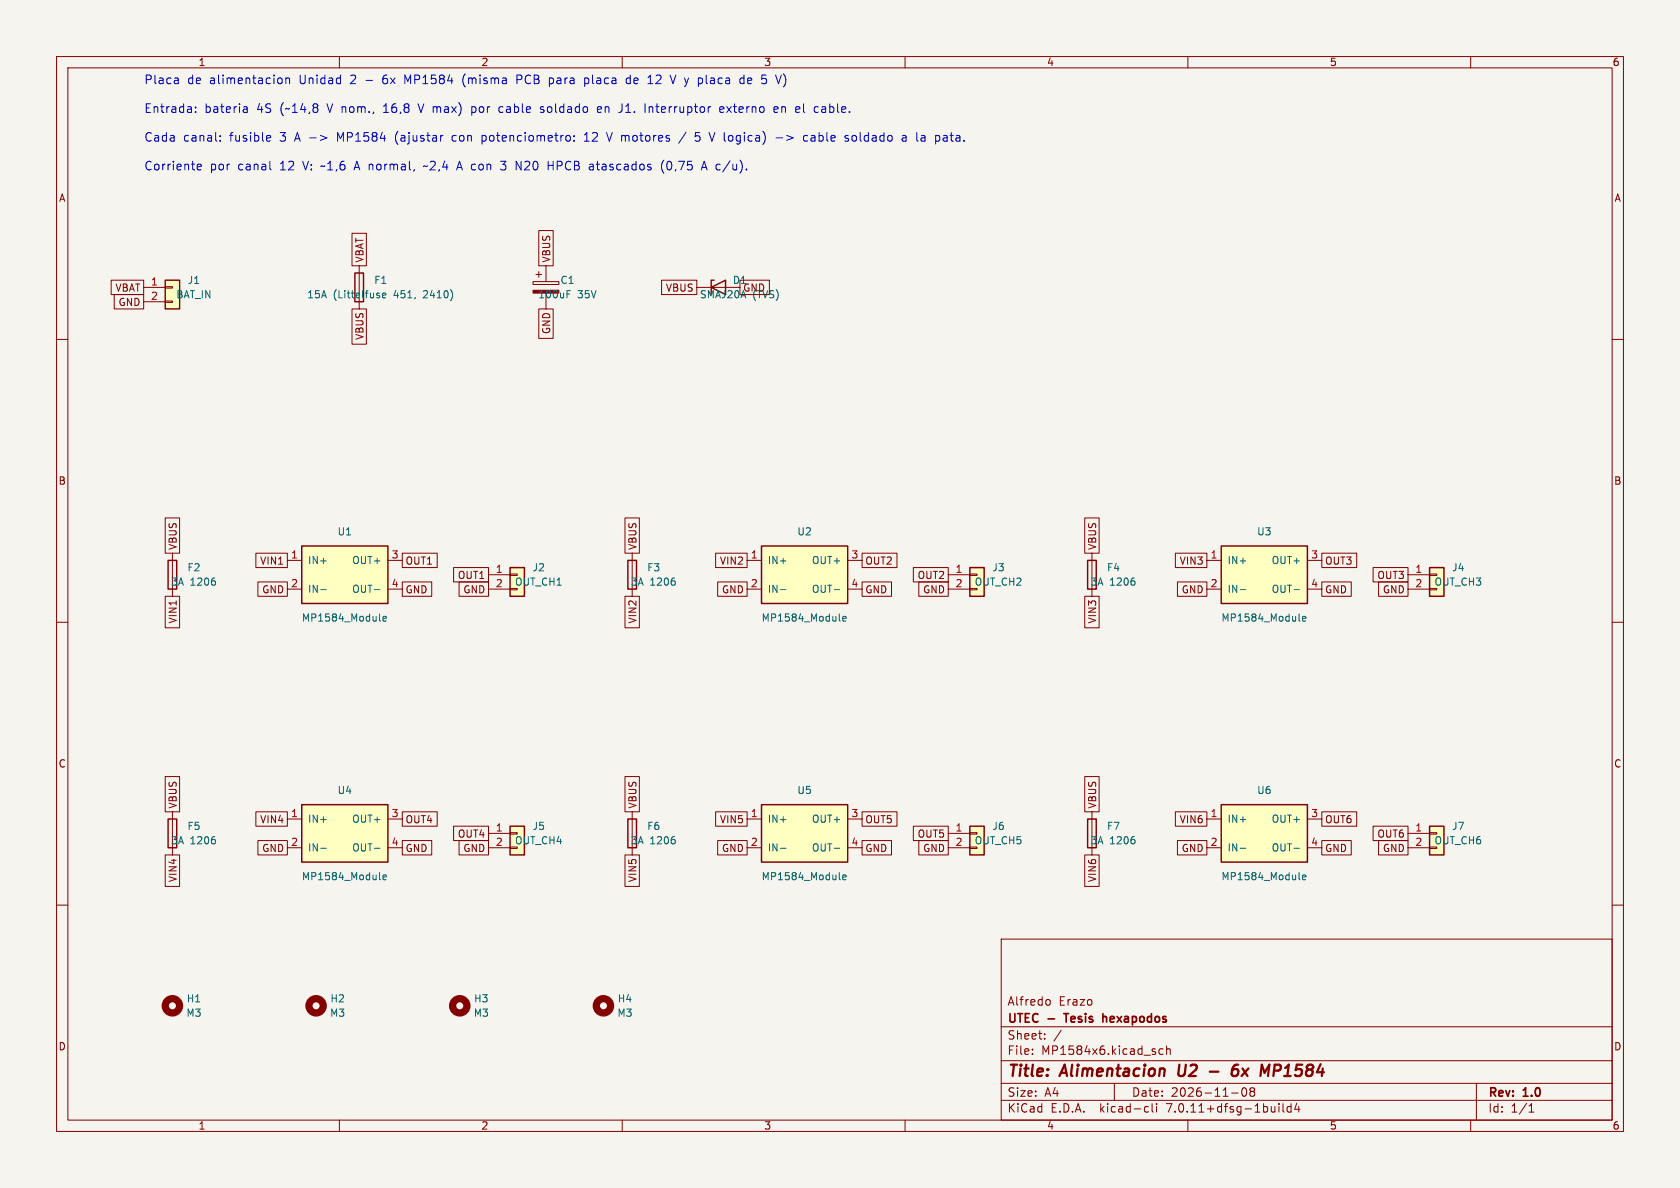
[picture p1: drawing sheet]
<svg xmlns="http://www.w3.org/2000/svg" width="297mm" height="210mm" viewBox="0 0 297 210" stroke-linecap="round" stroke-linejoin="round" font-family="sans-serif">
<path d="M0 0h297v210h-297z" fill="#f5f4ef" stroke="#f5f4ef" stroke-width=".18"/>
<g fill="none" stroke="#840000" stroke-width=".18">
<path d="M10 10h277v190h-277zM12 12h273v186h-273zM60 10v2M110 10v2M160 10v2M210 10v2M260 10v2M10 60h2M19.7 49.5h5.7v2.6h-5.7zM20.2 52.1h5.2v2.5h-5.2zM25.4 50.8h3.8M25.4 53.3h3.8"/>
<path d="M29.2 53.2h1.3v.3h-1.3zM29.2 50.7h1.3v.2h-1.3zM62.2 54.6h2.6v6.2h-2.6zM62.2 41.2h2.6v5.8h-2.6zM63.5 47v7.6M94.2 49.8h4.6v.5h-4.6zM94.7 48.5h1.1M95.2 40.8h2.6v6.2h-2.6zM95.2 54.6h2.6v5.2h-2.6zM95.2 48v1M96.5 47v2.8M96.5 51.8v2.8"/>
<path d="M117 49.5h6.2v2.6h-6.2zM123.2 50.8h7.6M130.8 49.5h5.2v2.6h-5.2zM285 60h2M29.2 91.6h2.6v6.2h-2.6zM30.5 97.8v7.6M45.2 97.8h5.6v2.5h-5.6zM50.8 99.1h2.5M68.6 99.1h2.5M71.1 97.8h6.2v2.5h-6.2zM110.5 91.6h2.5v6.2h-2.5zM111.8 97.8v7.6"/>
<path d="M126.5 97.8h5.6v2.5h-5.6zM132.1 99.1h2.5M149.9 99.1h2.5M152.4 97.8h6.2v2.5h-6.2zM191.8 91.6h2.5v6.2h-2.5zM193 97.8v7.6M207.8 97.8h5.6v2.5h-5.6zM213.4 99.1h2.5M231.1 99.1h2.6M233.7 97.8h6.2v2.5h-6.2zM10 110h2M29.2 105.4h2.6v5.6h-2.6z"/>
<path d="M45.6 102.9h5.2v2.5h-5.2zM50.8 104.1h2.5M68.6 104.1h2.5M71.1 102.9h5.2v2.5h-5.2zM80.2 100.3h6.2v2.6h-6.2zM81.2 102.9h5.2v2.5h-5.2zM86.4 104.1h3.8M86.4 101.6h3.8M90.2 104h1.2v.3h-1.2zM90.2 101.5h1.2v.2h-1.2zM110.5 105.4h2.5v5.6h-2.5zM126.9 102.9h5.2v2.5h-5.2z"/>
<path d="M132.1 104.1h2.5M149.9 104.1h2.5M152.4 102.9h5.2v2.5h-5.2zM161.5 100.3h6.1v2.6h-6.1zM162.4 102.9h5.2v2.5h-5.2zM167.6 104.1h3.8M167.6 101.6h3.8M171.4 104h1.3v.3h-1.3zM171.4 101.5h1.3v.2h-1.3zM191.8 105.4h2.5v5.6h-2.5zM208.2 102.9h5.2v2.5h-5.2zM213.4 104.1h2.5"/>
<path d="M231.1 104.1h2.6M233.7 102.9h5.2v2.5h-5.2zM242.7 100.3h6.2v2.6h-6.2zM243.7 102.9h5.2v2.5h-5.2zM248.9 104.1h3.8M248.9 101.6h3.8M252.7 104h1.3v.3h-1.3zM252.7 101.5h1.3v.2h-1.3zM285 110h2M29.2 137.3h2.6v6.2h-2.6zM110.5 137.3h2.5v6.2h-2.5zM191.8 137.3h2.5v6.2h-2.5z"/>
<path d="M10 160h2M29.2 151.1h2.6v5.6h-2.6zM30.5 143.5v7.6M45.2 143.5h5.6v2.6h-5.6zM45.6 148.6h5.2v2.5h-5.2zM50.8 144.8h2.5M50.8 149.9h2.5M68.6 144.8h2.5M68.6 149.9h2.5M71.1 148.6h5.2v2.5h-5.2zM71.1 143.5h6.2v2.6h-6.2zM80.2 146h6.2v2.6h-6.2z"/>
<path d="M81.2 148.6h5.2v2.5h-5.2zM86.4 149.9h3.8M86.4 147.3h3.8M90.2 149.7h1.2v.3h-1.2zM90.2 147.2h1.2v.2h-1.2zM110.5 151.1h2.5v5.6h-2.5zM111.8 143.5v7.6M126.5 143.5h5.6v2.6h-5.6zM126.9 148.6h5.2v2.5h-5.2zM132.1 144.8h2.5M132.1 149.9h2.5M149.9 144.8h2.5"/>
<path d="M149.9 149.9h2.5M152.4 143.5h6.2v2.6h-6.2zM152.4 148.6h5.2v2.5h-5.2zM161.5 146h6.1v2.6h-6.1zM162.4 148.6h5.2v2.5h-5.2zM167.6 149.9h3.8M167.6 147.3h3.8M171.4 149.7h1.3v.3h-1.3zM171.4 147.2h1.3v.2h-1.3zM191.8 151.1h2.5v5.6h-2.5zM193 143.5v7.6M207.8 143.5h5.6v2.6h-5.6z"/>
<path d="M208.2 148.6h5.2v2.5h-5.2zM213.4 144.8h2.5M213.4 149.9h2.5M231.1 144.8h2.6M231.1 149.9h2.6M233.7 143.5h6.2v2.6h-6.2zM233.7 148.6h5.2v2.5h-5.2zM242.7 146h6.2v2.6h-6.2zM243.7 148.6h5.2v2.5h-5.2zM248.9 149.9h3.8M248.9 147.3h3.8M252.7 149.7h1.3v.3h-1.3z"/>
<path d="M252.7 147.2h1.3v.2h-1.3zM285 160h2M177 166h108v32h-108zM185.2 176.7l.3 .1 .2 .2-.1 .6-.4 .1M60 198v2M110 198v2M160 198v2M177 194.5h108M177 191.5h108M177 187.5h108M177 181.5h108M182.5 186.3v.1"/>
<path d="M182.5 185.5v.1M184.7 183.6v.1M184.7 182.8v.1M187.6 182.1l-1.3 2M197 191.5v3M202.6 195.6l.4 .1M203 196.5l-.4 .1M203.7 195.1v1.3l.2 .2M204.5 195.1v.1M204.5 195.6v1M205.6 185.5l-.4-.1-.3 .3v.4l.1 .2h.6M206.2 185.5l.3-.1 .3 .1 .1 .9"/>
<path d="M206.2 184.9v1.5M210 198v2M217.7 193.2h1.2M219.7 192.4l.2-.1a.81 .81 0 0 1 .6 .6 .81 .81 0 0 1-.3 .8l-.2 .1a.81 .81 0 0 1-.3-1.4zM221.2 192.9l-.2-.2 .2-.4 .5 .1 .1 .2-.3 .3M221.2 192.9l-.2 .3v.3l.2 .3 .5-.1 .1-.2-.1-.4-.2-.2M221.2 192.9h.3M226.1 195.1v.1M226.1 195.6v1M226.8 195.1v1.3l.2 .2M228.2 195.7l-.4-.1-.3 .3v.4l.2 .2h.5M228.2 195.1v1.5"/>
<path d="M229.2 195l-.3 1.1h.9M229.6 195.6v1M260 198v2M261 191.5v6.5M270.3 196.6h.9M270.3 195.5l.4-.4v1.5"/>
</g>
<path d="M208.5 188.2l-.2 1.6 .3 .4M213.9 189.4h1.5M218.9 188.2a.91 .91 0 0 0-1.1 .9l-.1 .7 .2 .3a.66 .66 0 0 0 1-.3v-.4l-.1-.3a.66 .66 0 0 0-1 .3M220.7 188.9l-1.2 1.3M225.2 189.3h.8M225.4 188.2l-.3 2" fill="none" stroke="#840000" stroke-width=".4"/>
<path d="M188.1 179.2h.8M195 179.2v1.5M195 179.8l.2-.1 .4 .1v.9" fill="none" stroke="#840000" stroke-width=".3"/>
<g fill="#ffffc2" stroke="#ffffc2" stroke-width=".18">
<path d="M134.6 142.2h15.3v10.2h-15.3z"/>
<path d="M29.2 49.5h2.5v5.1h-2.5z"/>
<path d="M53.3 96.5h15.3v10.2h-15.3z"/>
<path d="M134.6 96.5h15.3v10.2h-15.3z"/>
<path d="M171.4 100.3h2.6v5.1h-2.6z"/>
<path d="M215.9 142.2h15.2v10.2h-15.2z"/>
<path d="M252.7 146.1h2.6v5h-2.6z"/>
<path d="M215.9 96.5h15.2v10.2h-15.2z"/>
<path d="M252.7 100.3h2.6v5.1h-2.6z"/>
<path d="M171.4 146.1h2.6v5h-2.6z"/>
<path d="M90.2 146.1h2.5v5h-2.5z"/>
<path d="M90.2 100.3h2.5v5.1h-2.5z"/>
<path d="M53.3 142.2h15.3v10.2h-15.3z"/>
</g>
<g fill="none" stroke="#840000" stroke-width=".25">
<path d="M29.2 49.5h2.5v5.1h-2.5zM62.7 48.3h1.6v5h-1.6zM125.7 50.8l2.6-1.3v2.6zM126.2 49.5h-.5v2.6M29.7 99.1h1.5v5h-1.5zM53.3 96.5h15.3v10.2h-15.3zM111 99.1h1.5v5h-1.5zM134.6 96.5h15.3v10.2h-15.3zM192.3 99.1h1.5v5h-1.5zM215.9 96.5h15.2v10.2h-15.2zM90.2 100.3h2.5v5.1h-2.5zM171.4 100.3h2.6v5.1h-2.6z"/>
<path d="M252.7 100.3h2.6v5.1h-2.6zM29.7 144.8h1.5v5.1h-1.5zM53.3 142.2h15.3v10.2h-15.3zM90.2 146.1h2.5v5h-2.5zM111 144.8h1.5v5.1h-1.5zM134.6 142.2h15.3v10.2h-15.3zM171.4 146.1h2.6v5h-2.6zM192.3 144.8h1.5v5.1h-1.5zM215.9 142.2h15.2v10.2h-15.2zM252.7 146.1h2.6v5h-2.6z"/>
</g>
<g fill="none" stroke="#006464" stroke-width=".18">
<path d="M67.1 52.3v.3M67.6 52.2l.6-.1v-.2l-.4-.1-.2 .2 .1 .6h.5M100.2 52h.5M100.2 51.4h.6M38 102.8v.5M56.7 104.2h1M66.2 104.2h1M67.2 109.7l.1 .1M67.7 109.4l.6-.1-.1-.3h-.3l-.2 .1 .1 .6h.4M119.3 102.8v.5M138 104.2h.9M147.5 104.2h.9"/>
<path d="M148.4 109.7l.2 .1M149 109.4l.6-.1-.1-.3h-.3l-.2 .1v.6h.5M200.6 102.8v.5M219.3 104.2h.9M228.8 104.2h.9M229.7 109.7l.1 .1M230.3 109.4l.6-.1-.1-.3h-.4l-.1 .1v.6h.5M38 148.5v.5M56.7 150h1M66.2 150h1M67.2 155.5h.1M67.7 155.1l.6-.1-.1-.3h-.3l-.2 .2 .1 .6h.4"/>
<path d="M119.3 148.5v.5M138 150h.9M147.5 150h.9M148.4 155.5h.2M149 155.1l.6-.1-.1-.3h-.3l-.2 .2v.6h.5M200.6 148.5v.5M219.3 150h.9M228.8 150h.9M229.7 155.5h.1M230.3 155.1l.6-.1-.1-.3h-.4l-.1 .2v.6h.5"/>
</g>
<g fill="none" stroke="#840000" stroke-width="1.3">
<circle cx="30.5" cy="177.8" r="1.27"/>
<circle cx="55.9" cy="177.8" r="1.27"/>
<circle cx="81.3" cy="177.8" r="1.27"/>
<circle cx="106.7" cy="177.8" r="1.27"/>
</g>
<path d="M94.2 51.3h4.6v.5h-4.6z" fill="#840000" stroke="#840000" stroke-width=".18"/>
<g fill="none" stroke="#0000c2" stroke-width=".18">
<path d="M31.3 13.8l.2 .2v.8M31.5 14.7l-.1 .1M31.5 14.1l-.1 .1M34.6 19.7v.2M34.6 18.9v.2M43.2 18.9h.3l.2 .2v.8M43.7 19.8l-.5 .1M43.7 19.2l-.5 .1M49.6 13.8l.3 .3v.4l-.3 .3M50.5 13.9l.3-.1 .3 .1 .1 .9M50.5 13.8v1M72.1 14.4l-.5-1.1v1.5"/>
<path d="M73.9 18.4l.5 1.5M82 13.3l-.2 .8 .2 1M83.4 19.8l.4 .1M83.4 18.9v1.5M83.8 18.9h-.4M88.8 18.9h-.3l-.3 .2 .1 .6 .5 .2M91.4 14.1h.6M92 13.3h-.6v1.5M96.1 18.9h-.4l-.2 .2 .7 .5M96.2 19.7l-.2 .2-.5-.1M97.3 13.8l.4 .1M97.7 14.7l-.4 .1"/>
<path d="M103.4 13.9l.4-.1 .2 .1M103.4 13.8v1.5M104 14.7l-.2 .1-.4-.1M105.6 19.4l.7-.2v-.3h-.5l-.2 .2 .1 .7h.6M111.4 13.9l-.4-.1-.3 .3v.4l.1 .2h.6M111.4 13.3v1.5M114.5 14.8h.9M114.8 18.9v1M115.2 18.9l-.4 .1M119.5 13.3l-.5 1.5M127.2 19.4l.8-.2-.1-.3h-.4l-.3 .2 .1 .7h.6M128.5 18.9l.8 1"/>
<path d="M129.3 18.9l-.8 1M131.1 13.8l.4 .1M131.5 14.7l-.4 .1M131.5 13.3v1.5M132.4 13.8l-.2 .2v.6l.2 .2M132.9 14.1l-.7 .2M136.8 19.1l.2-.2h.3l.3 .2v.1l-.8 .2M136.8 19.7l.2 .2 .5-.1M138.2 18.9v1M138.3 18.9l-.1 .1M138.8 13.5l.1 .6-.1 .8M142.1 18.4v1.3l.2 .2"/>
<path d="M145.8 18.9h-.5M145.8 19.3h-.3a.3 .3 0 0 0-.3 .3 .3 .3 0 0 0 .3 .3h.3M34.9 29.5l.7-.1-.1-.3-.4-.1-.2 .2v.8h.6M38.9 24.8v.2M38.9 24v.2M47.3 23.9l.5 .1 .1 .3-.8 .1M47.8 30h.1M47.8 24.9l-.5 .1M56.6 23.9l1.2 .5-1.2 .4M70 23.9v1M74.8 29.5l.3-.2 .3 .2M80.2 23.9l-.3 .3v.5l.3 .3"/>
<path d="M80.9 29.6h.7M81.2 28.5l-.5 1.5M85.2 24.9l.5 .1M85.2 23.9v1.6M85.7 23.9l-.5 .1M88.5 29.9l.2 .1h.6M88.5 28.5h.9l-.5 .6 .4 .1M91.2 28.5l.9 1.5M96.9 29.2h.9M97.8 28.5v1.5M100.7 24l.1 .2v.5l-.1 .2M101.5 24.8v.2"/>
<path d="M101.5 24v.2M103.3 25h.9M103.3 23.9l.4-.5v1.6M107.2 23.4l.5 1.6 .5-1.6M117.4 28.3a1.75 1.75 0 0 0 0 2.3M118.2 28.5a.95 .95 0 0 0 0 1.5M121.3 23.4l-1.3 1.9M123.7 23.4h-.7l-.1 .8 .2-.2 .5 .1 .2 .2-.1 .5-.2 .2-.6-.2M124 30l.5-1.5 .5 1.5M124.1 29.6h.8M137.2 24.4h1.1M142.8 24l-.5-.1-.2 .3v.5l.1 .2h.6"/>
<path d="M143.9 23.9l-.5 .1M143.9 24.4h-.3a.3 .3 0 0 0-.3 .3 .3 .3 0 0 0 .3 .3h.3M151.3 24l-.4-.1-.3 .3v.5l.2 .2h.5M160 23.9l.2 .3v.8M160.2 24.9l-.5 .1M160.2 24.3l-.5 .1M166.9 23.9l.5 .1 .1 1M167.5 24.9l-.6 .1M167.5 24.3l-.6 .1"/>
</g>
<g font-size="2.8" fill="#840000">
<text x="178" y="190.9">Title:</text>
<text x="187.7" y="190.9">Alimentacion</text>
<text x="209.1" y="190.9">U2</text>
<text x="220.3" y="190.9">6x</text>
<text x="226.1" y="190.9">MP1584</text>
</g>
<g font-size="2.1" fill="#0000c2">
<text x="25.4" y="15">Placa</text>
<text x="33.1" y="15">de</text>
<text x="37.1" y="15">alimentacion</text>
<text x="53.1" y="15">Unidad</text>
<text x="62.2" y="15">2</text>
<text x="65" y="15">-</text>
<text x="68.2" y="15">6x</text>
<text x="72.2" y="15">MP1584</text>
<text x="82.6" y="15">(misma</text>
<text x="92.3" y="15">PCB</text>
<text x="98.2" y="15">para</text>
<text x="104.6" y="15">placa</text>
<text x="112.1" y="15">de</text>
<text x="116.1" y="15">12</text>
<text x="120.4" y="15">V y placa</text>
<text x="133" y="15">de</text>
<text x="137" y="15">5</text>
<text x="25.4" y="20.1">Entrada:</text>
<text x="36.1" y="20.1">bateria</text>
<text x="45.4" y="20.1">4S</text>
<text x="49.7" y="20.1">(~14,8</text>
<text x="58.2" y="20.1">V nom.,</text>
<text x="68.3" y="20.1">16,8</text>
<text x="74.7" y="20.1">V max)</text>
<text x="84.3" y="20.1">por</text>
<text x="89.3" y="20.1">cable</text>
<text x="96.8" y="20.1">soldado</text>
<text x="107.1" y="20.1">en</text>
<text x="111.1" y="20.1">J1.</text>
<text x="115.7" y="20.1">Interruptor</text>
<text x="129.1" y="20.1">externo</text>
<text x="138.9" y="20.1">en</text>
<text x="142.9" y="20.1">el</text>
<text x="146.3" y="20.1">cable.</text>
<text x="25.4" y="25.2">Cada</text>
<text x="32.4" y="25.2">canal:</text>
<text x="40.7" y="25.2">fusible</text>
<text x="49.7" y="25.2">3</text>
<text x="52.4" y="25.2">A -&gt;</text>
<text x="60.1" y="25.2">MP1584</text>
<text x="70.5" y="25.2">(ajustar</text>
<text x="80.8" y="25.2">con</text>
<text x="86.1" y="25.2">potenciometro:</text>
<text x="104.4" y="25.2">12</text>
<text x="108.6" y="25.2">V motores</text>
<text x="124.6" y="25.2">5</text>
<text x="127.4" y="25.2">V logica)</text>
<text x="139.3" y="25.2">-&gt;</text>
<text x="144.4" y="25.2">cable</text>
<text x="151.9" y="25.2">soldado</text>
<text x="162.1" y="25.2">a</text>
<text x="164.8" y="25.2">la</text>
<text x="168.3" y="25.2">pata.</text>
<text x="25.4" y="30.2">Corriente</text>
<text x="37.1" y="30.2">por</text>
<text x="42.1" y="30.2">canal</text>
<text x="49.7" y="30.2">12</text>
<text x="53.9" y="30.2">V: ~1,6</text>
<text x="63.3" y="30.2">A normal,</text>
<text x="75.8" y="30.2">~2,4</text>
<text x="81.9" y="30.2">A con</text>
<text x="89.9" y="30.2">3</text>
<text x="92.6" y="30.2">N20</text>
<text x="98.4" y="30.2">HPCB</text>
<text x="105.9" y="30.2">atascados</text>
<text x="118.8" y="30.2">(0,75</text>
<text x="126.2" y="30.2">A c/u).</text>
</g>
<g font-size="2.1" fill="#840000">
<text x="178" y="178">Alfredo</text>
<text x="187.2" y="178">Erazo</text>
<text x="178" y="184">Sheet:</text>
<text x="178" y="181.2">UTEC</text>
<text x="185.3" y="181.2">-</text>
<text x="188.9" y="181.2">Tesis</text>
<text x="196.2" y="181.2">hexapodos</text>
<text x="178" y="186.7">File:</text>
<text x="184.1" y="186.7">MP1584x6.kicad_sch</text>
<text x="178" y="196.9">KiCad</text>
<text x="178" y="194.1">Size:</text>
<text x="184.7" y="194.1">A4</text>
<text x="185.7" y="196.9">E.D.A.</text>
<text x="194.6" y="196.9">kicad-cli</text>
<text x="200" y="194.1">Date:</text>
<text x="206.5" y="196.9">7.0.11+dfsg-1build4</text>
<text x="207" y="194.1">2026-11-08</text>
<text x="263" y="194.3">Rev:</text>
<text x="263" y="196.9">Id:</text>
<text x="267.1" y="196.9">1/1</text>
<text x="269.4" y="194.3">1.0</text>
</g>
<g font-size="1.8" fill="#840000">
<text x="35" y="11.9">1</text>
<text x="85" y="11.9">2</text>
<text x="135" y="11.9">3</text>
<text x="185" y="11.9">4</text>
<text x="235" y="11.9">5</text>
<text x="285" y="11.9">6</text>
<text x="10.3" y="35.9">A</text>
<text x="285.3" y="35.9">A</text>
<text x="64.5" y="46.5" transform="rotate(-90 64.5 46.5)">VBAT</text>
<text x="97.5" y="46.5" transform="rotate(-90 97.5 46.5)">VBUS</text>
<text x="20.3" y="51.8">VBAT</text>
<text x="117.6" y="51.8">VBUS</text>
<text x="129.5" y="50.4">D1</text>
<text x="131.3" y="51.8">GND</text>
<text x="20.8" y="54.3">GND</text>
<text x="97.5" y="59.2" transform="rotate(-90 97.5 59.2)">GND</text>
<text x="64.5" y="60.2" transform="rotate(-90 64.5 60.2)">VBUS</text>
<text x="10.3" y="85.9">B</text>
<text x="285.3" y="85.9">B</text>
<text x="31.4" y="97.3" transform="rotate(-90 31.4 97.3)">VBUS</text>
<text x="45.9" y="100">VIN1</text>
<text x="71.6" y="100">OUT1</text>
<text x="112.7" y="97.3" transform="rotate(-90 112.7 97.3)">VBUS</text>
<text x="127.2" y="100">VIN2</text>
<text x="152.9" y="100">OUT2</text>
<text x="194" y="97.3" transform="rotate(-90 194 97.3)">VBUS</text>
<text x="208.4" y="100">VIN3</text>
<text x="234.2" y="100">OUT3</text>
<text x="46.3" y="105.1">GND</text>
<text x="71.6" y="105.1">GND</text>
<text x="80.8" y="102.6">OUT1</text>
<text x="81.8" y="105.1">GND</text>
<text x="127.5" y="105.1">GND</text>
<text x="152.9" y="105.1">GND</text>
<text x="162.1" y="102.6">OUT2</text>
<text x="163.1" y="105.1">GND</text>
<text x="208.8" y="105.1">GND</text>
<text x="234.2" y="105.1">GND</text>
<text x="243.4" y="102.6">OUT3</text>
<text x="244.4" y="105.1">GND</text>
<text x="31.4" y="110.3" transform="rotate(-90 31.4 110.3)">VIN1</text>
<text x="112.7" y="110.3" transform="rotate(-90 112.7 110.3)">VIN2</text>
<text x="194" y="110.3" transform="rotate(-90 194 110.3)">VIN3</text>
<text x="10.3" y="135.9">C</text>
<text x="285.3" y="135.9">C</text>
<text x="31.4" y="143" transform="rotate(-90 31.4 143)">VBUS</text>
<text x="112.7" y="143" transform="rotate(-90 112.7 143)">VBUS</text>
<text x="194" y="143" transform="rotate(-90 194 143)">VBUS</text>
<text x="45.9" y="145.7">VIN4</text>
<text x="71.6" y="145.7">OUT4</text>
<text x="80.8" y="148.3">OUT4</text>
<text x="127.2" y="145.7">VIN5</text>
<text x="152.9" y="145.7">OUT5</text>
<text x="162.1" y="148.3">OUT5</text>
<text x="208.4" y="145.7">VIN6</text>
<text x="234.2" y="145.7">OUT6</text>
<text x="243.4" y="148.3">OUT6</text>
<text x="46.3" y="150.8">GND</text>
<text x="71.6" y="150.8">GND</text>
<text x="81.8" y="150.8">GND</text>
<text x="127.5" y="150.8">GND</text>
<text x="152.9" y="150.8">GND</text>
<text x="163.1" y="150.8">GND</text>
<text x="208.8" y="150.8">GND</text>
<text x="234.2" y="150.8">GND</text>
<text x="244.4" y="150.8">GND</text>
<text x="31.4" y="156" transform="rotate(-90 31.4 156)">VIN4</text>
<text x="112.7" y="156" transform="rotate(-90 112.7 156)">VIN5</text>
<text x="194" y="156" transform="rotate(-90 194 156)">VIN6</text>
<text x="10.3" y="185.9">D</text>
<text x="285.3" y="185.9">D</text>
<text x="35" y="199.9">1</text>
<text x="85" y="199.9">2</text>
<text x="135" y="199.9">3</text>
<text x="185" y="199.9">4</text>
<text x="235" y="199.9">5</text>
<text x="285" y="199.9">6</text>
</g>
<g font-size="1.8" fill="#a90000">
<text x="26.6" y="50.5">1</text>
<text x="26.6" y="53.1">2</text>
<text x="51.4" y="98.8">1</text>
<text x="69.1" y="98.8">3</text>
<text x="87.6" y="101.3">1</text>
<text x="132.6" y="98.8">1</text>
<text x="150.4" y="98.8">3</text>
<text x="168.8" y="101.3">1</text>
<text x="213.9" y="98.8">1</text>
<text x="231.7" y="98.8">3</text>
<text x="250.1" y="101.3">1</text>
<text x="51.4" y="103.9">2</text>
<text x="69.1" y="103.9">4</text>
<text x="87.6" y="103.9">2</text>
<text x="132.6" y="103.9">2</text>
<text x="150.4" y="103.9">4</text>
<text x="168.8" y="103.9">2</text>
<text x="213.9" y="103.9">2</text>
<text x="231.7" y="103.9">4</text>
<text x="250.1" y="103.9">2</text>
<text x="51.4" y="144.5">1</text>
<text x="51.4" y="149.6">2</text>
<text x="69.1" y="144.5">3</text>
<text x="69.1" y="149.6">4</text>
<text x="87.6" y="147.1">1</text>
<text x="87.6" y="149.6">2</text>
<text x="132.6" y="144.5">1</text>
<text x="132.6" y="149.6">2</text>
<text x="150.4" y="144.5">3</text>
<text x="150.4" y="149.6">4</text>
<text x="168.8" y="147.1">1</text>
<text x="168.8" y="149.6">2</text>
<text x="213.9" y="144.5">1</text>
<text x="213.9" y="149.6">2</text>
<text x="231.7" y="144.5">3</text>
<text x="231.7" y="149.6">4</text>
<text x="250.1" y="147.1">1</text>
<text x="250.1" y="149.6">2</text>
</g>
<g font-size="1.8" fill="#006464">
<text x="31.1" y="52.9">BAT_IN</text>
<text x="33.1" y="50.4">J1</text>
<text x="54.2" y="52.9">15A</text>
<text x="58.9" y="52.9">(Littelfuse</text>
<text x="66.1" y="50.4">F1</text>
<text x="69.7" y="52.9">451,</text>
<text x="75.1" y="52.9">2410)</text>
<text x="95.1" y="52.9">100uF</text>
<text x="99" y="50.4">C1</text>
<text x="102.1" y="52.9">35V</text>
<text x="123.6" y="52.9">SMAJ20A</text>
<text x="133" y="52.9">(TVS)</text>
<text x="59.6" y="94.8">U1</text>
<text x="140.9" y="94.8">U2</text>
<text x="222.1" y="94.8">U3</text>
<text x="33" y="101.2">F2</text>
<text x="54.4" y="99.9">IN+</text>
<text x="62.2" y="99.9">OUT+</text>
<text x="94.1" y="101.2">J2</text>
<text x="114.3" y="101.2">F3</text>
<text x="135.6" y="99.9">IN+</text>
<text x="143.4" y="99.9">OUT+</text>
<text x="175.3" y="101.2">J3</text>
<text x="195.6" y="101.2">F4</text>
<text x="216.9" y="99.9">IN+</text>
<text x="224.7" y="99.9">OUT+</text>
<text x="256.6" y="101.2">J4</text>
<text x="30.1" y="103.7">3A</text>
<text x="33.6" y="103.7">1206</text>
<text x="54.4" y="105">IN-</text>
<text x="62.2" y="105">OUT-</text>
<text x="90.9" y="103.7">OUT_CH1</text>
<text x="111.4" y="103.7">3A</text>
<text x="114.9" y="103.7">1206</text>
<text x="135.6" y="105">IN-</text>
<text x="143.4" y="105">OUT-</text>
<text x="172.2" y="103.7">OUT_CH2</text>
<text x="192.7" y="103.7">3A</text>
<text x="196.2" y="103.7">1206</text>
<text x="216.9" y="105">IN-</text>
<text x="224.7" y="105">OUT-</text>
<text x="253.5" y="103.7">OUT_CH3</text>
<text x="53.3" y="110.1">MP1584_Module</text>
<text x="134.5" y="110.1">MP1584_Module</text>
<text x="215.8" y="110.1">MP1584_Module</text>
<text x="59.6" y="140.6">U4</text>
<text x="140.9" y="140.6">U5</text>
<text x="222.1" y="140.6">U6</text>
<text x="30.1" y="149.5">3A</text>
<text x="33" y="146.9">F5</text>
<text x="33.6" y="149.5">1206</text>
<text x="54.4" y="145.6">IN+</text>
<text x="62.2" y="145.6">OUT+</text>
<text x="90.9" y="149.5">OUT_CH4</text>
<text x="94.1" y="146.9">J5</text>
<text x="111.4" y="149.5">3A</text>
<text x="114.3" y="146.9">F6</text>
<text x="114.9" y="149.5">1206</text>
<text x="135.6" y="145.6">IN+</text>
<text x="143.4" y="145.6">OUT+</text>
<text x="172.2" y="149.5">OUT_CH5</text>
<text x="175.3" y="146.9">J6</text>
<text x="192.7" y="149.5">3A</text>
<text x="195.6" y="146.9">F7</text>
<text x="196.2" y="149.5">1206</text>
<text x="216.9" y="145.6">IN+</text>
<text x="224.7" y="145.6">OUT+</text>
<text x="253.5" y="149.5">OUT_CH6</text>
<text x="256.6" y="146.9">J7</text>
<text x="53.3" y="155.8">MP1584_Module</text>
<text x="54.4" y="150.7">IN-</text>
<text x="62.2" y="150.7">OUT-</text>
<text x="134.5" y="155.8">MP1584_Module</text>
<text x="135.6" y="150.7">IN-</text>
<text x="143.4" y="150.7">OUT-</text>
<text x="215.8" y="155.8">MP1584_Module</text>
<text x="216.9" y="150.7">IN-</text>
<text x="224.7" y="150.7">OUT-</text>
<text x="32.9" y="179.9">M3</text>
<text x="32.9" y="177.4">H1</text>
<text x="58.3" y="179.9">M3</text>
<text x="58.3" y="177.4">H2</text>
<text x="83.7" y="179.9">M3</text>
<text x="83.7" y="177.4">H3</text>
<text x="109.1" y="179.9">M3</text>
<text x="109.1" y="177.4">H4</text>
</g>
</svg>
